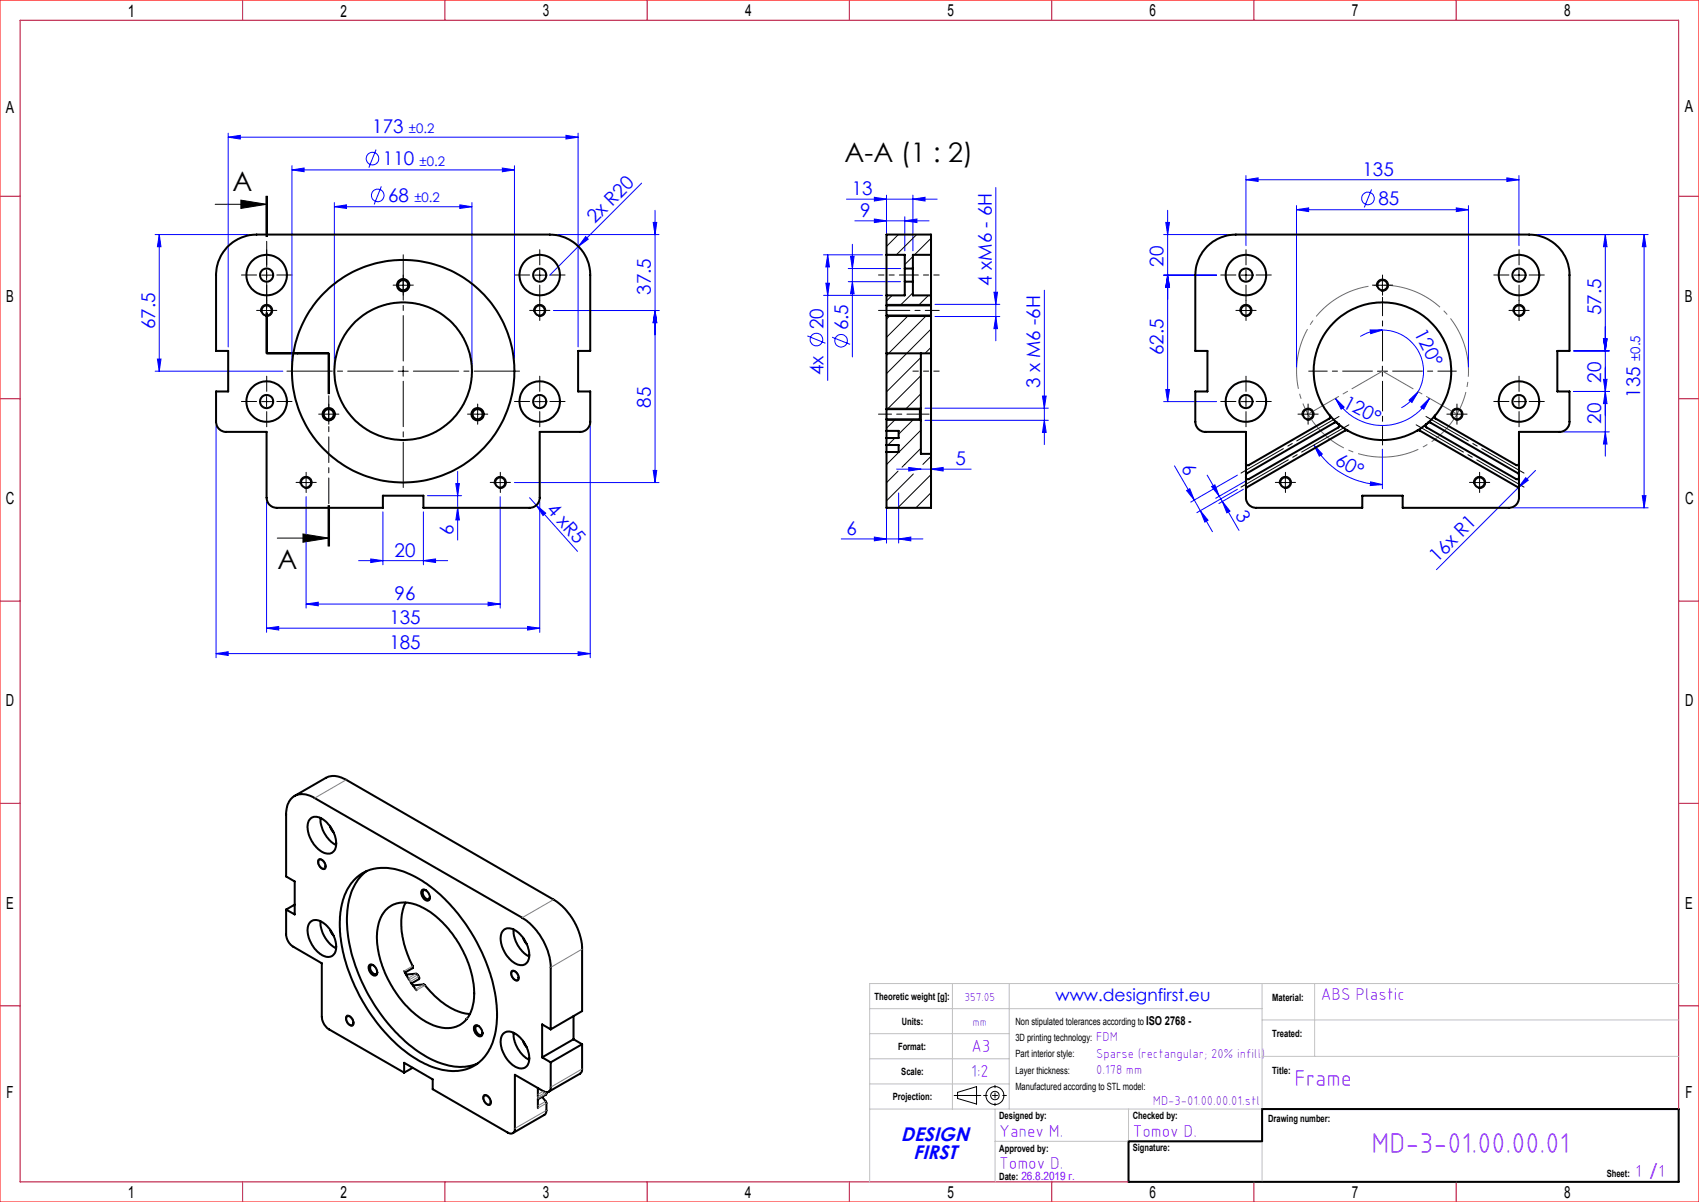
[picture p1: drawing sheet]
<svg xmlns="http://www.w3.org/2000/svg" width="420mm" height="297mm" viewBox="0 0 420 297" stroke-linecap="round" stroke-linejoin="round" font-family="sans-serif">
<g fill="none" stroke="#00f" stroke-width=".25">
<path d="M56.4 33.9l3-.5v1zM56.4 32.9v52.8M56.4 33.9h86.5M93 37l-1.8 4.4M139.9 33.4l3 .5-3 .5zM142.9 32.9v52.8M38.3 58h24.1M39.4 58v33.7M39.4 58l.4 3h-.9zM72.2 42l3-.5v.9zM72.2 41v49.7M72.2 42h55"/>
<path d="M82.7 51.1l3-.5v.9zM82.7 50.1v40.6M82.7 51.1h34M94.3 46.1l-1.8 4.4M113.7 50.6l3 .5-3 .4zM116.7 50.1v40.6M124.2 41.5l3 .5-3 .4zM127.2 41v49.7M136.9 58h26M144.8 58.5l.6 .6-2.4 1.8zM158.6 45.3l-15.6 15.6M161.5 55h.8l-.4 3z"/>
<path d="M161.9 52v67.2M209.3 49.2h22.4M211.3 54.6h18.4M216.1 48.8l3 .4-3 .5zM216.1 54.1l3 .5-3 .4zM219.1 48.2v13.8M223.7 54.6l3-.5v.9zM223.7 53.5v8.5M225.7 49.2l3-.4v.9zM225.7 48.2v13.8M246.2 46.4v37.8M287.7 58h16.8"/>
<path d="M288.2 55h.9l-.5 3zM288.6 52v47.2M308 44.4l3-.4v.8zM308 43.4v17.3M308 44.4h67.5M320.5 51.8l3-.4v.9zM320.5 50.8v39.9M320.5 51.8h42.5M339.1 46.8l-1.8 4.5M360 51.4l3 .4-3 .5zM363 50.8v39.9M372.5 44l3 .4-3 .4z"/>
<path d="M375.5 43.4v17.3M379 58h28.4M396.8 58l.5 3h-.9zM396.8 58v54.7M406.4 58l.5 3h-.9zM406.4 58v67.5M136.9 76.7h26M143 60.9l-7.1 7.1M161.9 76.7l.4 3h-.8zM203.6 63h14.6M203.6 73h14.6M204.2 70h.8l-.4 3z"/>
<path d="M204.6 63l.4 3h-.8zM204.6 63v31M209.7 66.4h12.9M209.7 69.6h12.9M210.3 63.4h.8l-.4 3zM210.7 60.4v27.8M210.7 69.6l.4 3h-.8zM231.1 75.2h16.1M231.1 78.2h16.1M245.7 72.2h.9l-.4 3zM246.2 78.2l.4 3h-.9zM258.2 71.7v38.2"/>
<path d="M287.7 68h13M288.6 68l.5 3h-.9zM38.3 91.7h31.6M38.9 88.7h.9l-.4 3zM199.6 83l4.4 1.8M205.7 83.3l4.4 1.8M257.7 97.9h.9l-.4 3zM287.7 99.2h13M288.2 96.2h.9l-.5 3zM330.1 98.4l2.2 2.2-.8 .5zM330.1 98.4a13.4 13.4 0 0 0 23.3 0M338.7 81.5l3 .1-2.9 .8z"/>
<path d="M341.7 81.6a10.1 10.1 0 0 1 8.9 15.2M341.7 81.6h-.9a11.2 11.2 0 0 0-4.5 1.5M348.3 98.9l2.3-2.1-1.6 2.6zM350.6 96.8l-.3 .4a10.3 10.3 0 0 1-3.9 3.5M389 86.7h8.8M389 96.7h8.8M396.4 83.7h.9l-.5 3zM396.4 93.7h.9l-.5 3zM396.8 96.7l.5 3h-.9zM53.4 105.2v57.3M112.7 119.5h.9l-.5 3zM113.1 116.5v17"/>
<path d="M127.2 119.2h35.7M145.9 105.2v57.3M161.5 116.2h.8l-.4 3zM219.1 112.7v21.5M221.7 115.9h18.4M224.6 115.5l3 .4-3 .5zM228.7 100.9h30.5M228.7 103.9h30.5M230.2 115.9l3-.4v.9zM258.2 103.9l.4 3h-.9zM290.3 115.1l4.9 8.5M298.4 117.4l3 5.2"/>
<path d="M305.9 117.4l-11.5 6.7M307.9 118.9l-7.4 4.2M324.8 110l2.1 2.2-.8 .5zM324.8 110a19.5 19.5 0 0 0 16.9 9.7M338.8 119.1l2.9 .6-3 .3zM341.7 111v9.8M351.2 100.6l2.2-2.2-1.4 2.7zM377.2 118l.6 .7-2.4 1.8zM379.6 116.2l-24.5 24.6M386.5 106.7h11.3M396.8 106.7l.5 3h-.9zM65.9 124v32.2"/>
<path d="M75.7 122.7v27.5M88.7 138.5h22M91.7 138.1l3 .4-3 .5zM94.7 126.5v13.1M104.7 138.5l3-.4v.9zM104.7 126.5v13.1M105.7 122.5h8.4M113.1 125.5l.5 3h-.9zM123.6 122.7v27.5M130.9 123l1.7 1.8M132.6 124.8l2.3 2-.7 .6zM132.6 124.8l10.2 11.4"/>
<path d="M133.4 124v32.2M208 133.2h20.1M216.1 132.7l3 .5-3 .4zM222.1 133.2l3-.5v.9zM222.1 121.8v12.4M293.3 121.2l.8-.4 1.1 2.8zM295.2 123.6l1.5 2.6M296.7 126.2l3 5.2M296.7 126.2l1.9 2.3-.7 .5zM299.5 120.2l.8-.4 1.1 2.8zM301.4 122.6l.8 1.3M302.2 123.9l4.1 7.2"/>
<path d="M302.2 123.9l1.9 2.4-.8 .4zM305.9 120.9l-10 5.8M307.4 120.9l-6.1 3.5M374 125.5h33.4M406 122.5h.9l-.5 3zM65.9 155.2l3-.4v.9zM65.9 155.2h67.5M75.7 149.3l3-.5v.9zM75.7 149.3h47.9M120.7 148.8l2.9 .5-2.9 .4zM130.4 154.8l3 .4-3 .5zM53.4 161.5l3-.5v1z"/>
<path d="M53.4 161.5h92.5M142.9 161l3 .5-3 .5z"/>
<circle cx="92.1" cy="39.2" r="1.55"/>
<circle cx="93.4" cy="48.3" r="1.55"/>
<circle cx="338.2" cy="49" r="1.55"/>
<circle cx="201.8" cy="83.9" r="1.55"/>
<circle cx="207.9" cy="84.2" r="1.55"/>
</g>
<g fill="none" stroke="#000" stroke-width=".25">
<path d="M53.2 50.5h12.7M59.5 49.5l6.4 1-6.4 1zM65.8 48.5v10M65.9 48.5v10M66.1 48.5v10M64.5 77.1a1.51 1.51 0 0 1 1.3-1.9 1.51 1.51 0 0 1 1.6 1.6 1.51 1.51 0 0 1-1.9 1.4M64.7 68h2.5M64.7 76.7h2.5M65.8 77.3v10M65.9 66.7v2.5M65.9 75.5v2.5M65.9 77.3v10h15.4v10"/>
<path d="M66.1 77.3v10zM98.2 70.9a1.5 1.5 0 0 1 1.3-1.9 1.5 1.5 0 0 1 1.7 1.6 1.5 1.5 0 0 1-1.9 1.3M98.4 70.5h2.5M99.7 69.2v2.5M132 77.1a1.5 1.5 0 0 1 1.3-1.9 1.5 1.5 0 0 1 1.6 1.7 1.5 1.5 0 0 1-1.9 1.3M132.2 68h2.5M132.2 76.7h2.5M133.4 66.7v2.5M133.4 75.5v2.5M230.2 75.2h-11.1v3h11.1M306.6 77.1a1.5 1.5 0 0 1 1.3-1.9 1.5 1.5 0 0 1 1.6 1.7 1.5 1.5 0 0 1-1.9 1.3M306.7 68h2.5"/>
<path d="M306.7 76.7h2.5M308 66.7v2.5M308 75.5v2.5M340.3 70.9a1.51 1.51 0 0 1 1.3-1.9 1.51 1.51 0 0 1 1.6 1.6 1.51 1.51 0 0 1-1.9 1.3M340.5 70.5h2.5M341.7 69.2v2.5M374.1 77.1a1.5 1.5 0 0 1 1.3-1.9 1.5 1.5 0 0 1 1.6 1.7 1.5 1.5 0 0 1-1.9 1.3M374.3 68h2.4M374.3 76.7h2.4M375.5 66.7v2.5M375.5 75.5v2.5M64.7 99.2h2.5"/>
<path d="M65.9 98v2.5M65.9 87.5h15.4M65.9 87.1h15.4M81.1 87.3v10M81.5 87.3v10M98.4 91.7h2.5M99.7 90.5v2.5M132.2 99.2h2.5M133.4 98v2.5M306.7 99.2h2.5M308 98v2.5M340.5 91.7h2.5"/>
<path d="M341.7 90.5v2.5M374.3 99.2h2.4M375.5 98v2.5M74.2 119.6a1.5 1.5 0 0 1 1.3-1.9 1.5 1.5 0 0 1 1.7 1.7 1.5 1.5 0 0 1-1.9 1.3M74.4 119.2h2.5M75.7 118v2.5M79.8 102.7a1.51 1.51 0 0 1 1.3-1.9 1.51 1.51 0 0 1 1.7 1.7 1.51 1.51 0 0 1-1.9 1.3M80 102.3h2.5M81.2 101.1v2.5M116.6 102.7a1.5 1.5 0 0 1 1.3-1.9 1.5 1.5 0 0 1 1.7 1.7 1.5 1.5 0 0 1-1.9 1.3M116.8 102.3h2.5M118.1 101.1v2.5"/>
<path d="M122.2 119.6a1.51 1.51 0 0 1 1.3-1.9 1.51 1.51 0 0 1 1.7 1.7 1.51 1.51 0 0 1-1.9 1.3M122.4 119.2h2.5M123.6 118v2.5M219.1 100.9h8.5M219.1 103.9h8.5M316.3 119.6a1.5 1.5 0 0 1 1.3-1.9 1.5 1.5 0 0 1 1.6 1.7 1.5 1.5 0 0 1-1.8 1.3M316.5 119.2h2.5M317.7 118v2.5M321.9 102.7a1.5 1.5 0 0 1 1.3-1.9 1.5 1.5 0 0 1 1.7 1.7 1.5 1.5 0 0 1-1.9 1.3M322.1 102.3h2.5M323.4 101.1v2.5M358.7 102.7a1.5 1.5 0 0 1 1.3-1.9 1.5 1.5 0 0 1 1.6 1.7 1.5 1.5 0 0 1-1.8 1.3"/>
<path d="M358.9 102.3h2.5M360.2 101.1v2.5M364.3 119.6a1.5 1.5 0 0 1 1.3-1.9 1.5 1.5 0 0 1 1.7 1.7 1.5 1.5 0 0 1-1.9 1.3M364.5 119.2h2.5M365.8 118v2.5M68.5 133h12.7M74.9 131.9l6.3 1.1-6.3 1zM81.1 124.9v10M81.3 124.9v10M81.5 124.9v10M78.7 212.3a1.47 1.47 0 0 1 1.9 1.4 .79 .79 0 0 1-.4 1.2 .79 .79 0 0 1-1.1-.5l-.5-1.1zM104.3 220a1.07 1.07 0 0 1 1.6 .6l.3 .8a.79 .79 0 0 1-.3 1.1 .79 .79 0 0 1-1.1-.5l-.6-1.1z"/>
<path d="M91.3 238.5a1.07 1.07 0 0 1 1.6 .6l.3 .8a.79 .79 0 0 1-.4 1.1 .79 .79 0 0 1-1-.5l-.6-1.1zM126.4 239.9a1.47 1.47 0 0 1 1.9 1.4 .79 .79 0 0 1-.4 1.1 .79 .79 0 0 1-1-.5l-.6-1.1zM85.6 251a1.07 1.07 0 0 1 1.6 .7l.3 .7a.74 .74 0 0 1-.2 1 .74 .74 0 0 1-1-.1l-.5-.6-.4-.7zM117.5 253.4a1.75 1.75 0 0 1 1.4 2.6 1.75 1.75 0 0 1-1.4-2.6zM119.5 270.6a1.44 1.44 0 0 1 1.9 1.4 .79 .79 0 0 1-.3 1.1 .79 .79 0 0 1-1.1-.4l-.6-1.1zM235.9 270.7h6.6M236.7 269.9l4.7-1.4v4.3l-4.7-1.4z"/>
<circle cx="245.9" cy="270.7" r="1.04"/>
<circle cx="246" cy="270.7" r="2.22"/>
</g>
<path d="M362.1 85.5a21.2 21.2 0 0 0-35.6-8.6 21.2 21.2 0 0 0 9.6 35.3 21.2 21.2 0 0 0 26.3-25.4l-.3-1.3" fill="none" stroke="#6a6a6a" stroke-width=".25" stroke-dasharray="15.2 1.3 1.3 1.3" stroke-dashoffset="7.5" stroke-linecap="butt"/>
<g fill="none" stroke="#000" stroke-width=".25" stroke-dasharray="15.2 1.3 1.3 1.3">
<path d="M63.4 68h-3.7M64.7 76.7h-1.3M65.9 65.5v-3.8M65.9 70.5v3.7M65.9 75.5v-1.3M65.9 78v1.2M67.2 76.7h1.2M68.4 68h3.8M98.4 70.5h-1.2M99.7 69.2v-1.2M99.7 71.7v1.3M100.9 70.5h1.3"/>
<path d="M130.9 68h-3.7M132.2 76.7h-1.3M133.4 65.5v-3.8M133.4 70.5v3.7M133.4 75.5v-1.3M133.4 78v1.2M134.7 76.7h1.2M135.9 68h3.8M223.7 68h2M305.5 68h-3.7M306.8 76.7h-1.3M308 65.5v-3.8"/>
<path d="M308 70.5v3.7M308 75.5v-1.3M308 78v1.2M309.3 76.7h1.2M310.5 68h3.8M340.5 70.5h-1.2M341.8 69.2v-1.2M341.8 71.7v1.3M343 70.5h1.3M373 68h-3.7M374.3 76.7h-1.3M375.5 65.5v-3.8"/>
<path d="M375.5 70.5v3.7M375.5 75.5v-1.3M375.5 78v1.2M376.8 76.7h1.2M378 68h3.8M63.4 99.2h-3.7M65.9 96.7v-3.7M68.4 99.2h3.8M130.9 99.2h-3.7M133.4 96.7v-3.7M135.9 99.2h3.8M305.5 99.2h-3.7"/>
<path d="M308 96.7v-3.7M310.5 99.2h3.8M373 99.2h-3.7M375.5 96.7v-3.7M378 99.2h3.8M65.9 101.7v3.8M74.4 119.2h-1.2M75.7 118v-1.3M76.9 119.2h1.3M80 102.3h-1.2M81.3 101.1v-1.3M81.3 103.6v1.2"/>
<path d="M82.5 102.3h1.3M116.8 102.3h-1.2M118.1 101.1v-1.3M118.1 103.6v1.2M119.3 102.3h1.3M122.4 119.2h-1.2M123.7 118v-1.3M124.9 119.2h1.3M133.4 101.7v3.8M229.7 102.3h-2.3M308 101.7v3.8M316.5 119.2h-1.2"/>
<path d="M317.8 118v-1.3M319 119.2h1.3M322.1 102.3h-1.2M323.4 101.1v-1.3M323.4 103.6v1.2M324.6 102.3h1.3M358.9 102.3h-1.2M360.2 101.1v-1.3M360.2 103.6v1.2M361.4 102.3h1.3M364.5 119.2h-1.2M365.8 118v-1.3"/>
<path d="M367 119.2h1.3M375.5 101.7v3.8M75.7 120.5v1.2M123.7 120.5v1.2M317.8 120.5v1.2M365.8 120.5v1.2"/>
</g>
<path d="M339.3 91.7h-15.8M341.8 89.2v-15.7M341.8 94.2v15.8M344.3 91.7h15.7" fill="none" stroke="#000" stroke-width=".25" stroke-dasharray="15.2 1.3 1.3 1.3" stroke-dashoffset="7.9"/>
<path d="M97.2 91.7h-26.3M99.7 89.2v-26.2M99.7 94.2v26.3M102.2 91.7h26.2" fill="none" stroke="#000" stroke-width=".25" stroke-dasharray="15.2 1.3 1.3 1.3" stroke-dashoffset="4"/>
<path d="M65.9 48.5v38.8" fill="none" stroke="#000" stroke-width=".25" stroke-dasharray="6.3 1.3 1.3 1.3" stroke-dashoffset="-1"/>
<path d="M65.9 87.3h15.4" fill="none" stroke="#000" stroke-width=".25" stroke-dasharray="6.3 1.3 1.3 1.3" stroke-dashoffset=".6"/>
<path d="M81.3 87.3v47.6" fill="none" stroke="#000" stroke-width=".25" stroke-dasharray="6.3 1.3 1.3 1.3" stroke-dashoffset="-.3"/>
<path d="M223.7 68h-6.5M225.7 68h6.5M225.7 91.7h6.5" fill="none" stroke="#000" stroke-width=".25" stroke-dasharray="15.2 1.3 1.3 1.3" stroke-dashoffset="13.9"/>
<path d="M217.2 102.3h10.2" fill="none" stroke="#000" stroke-width=".25" stroke-dasharray="15.2 1.3 1.3 1.3" stroke-dashoffset="12"/>
<path d="M217.2 76.7h15" fill="none" stroke="#000" stroke-width=".25" stroke-dasharray="15.2 1.3 1.3 1.3" stroke-dashoffset="7.5"/>
<path d="M306.8 116.9l24.2-14M352.5 102.9l24.2 14" fill="none" stroke="#000" stroke-width=".25" stroke-dasharray="15.2 1.3 1.3 1.3" stroke-dashoffset="3.2"/>
<path d="M306.8 120.4l26.7-15.4M376.7 120.4l-26.6-15.4" fill="none" stroke="#000" stroke-width=".25" stroke-dasharray="15.2 1.3 1.3 1.3" stroke-dashoffset="1.7"/>
<path d="M246 273.2v-5" fill="none" stroke="#000" stroke-width=".25" stroke-dasharray="15.2 1.3 1.3 1.3" stroke-dashoffset="14.6"/>
<path d="M248.8 270.7h-5.7" fill="none" stroke="#000" stroke-width=".25" stroke-dasharray="15.2 1.3 1.3 1.3" stroke-dashoffset="14.3"/>
<path d="M279 282h33v-8h103v18h-136z" fill="none" stroke="#000" stroke-width=".5"/>
<path d="M0 0h420v297h-420z" fill="none" stroke="#f00" stroke-width=".25"/>
<g fill="none" stroke="#b4002d" stroke-width=".25">
<path d="M60 0v5M110 0v5M160 0v5M210 0v5M260 0v5M310 0v5M360 0v5M0 48.5h5M415 48.5h5M0 98.5h5M415 98.5h5M0 148.5h5"/>
<path d="M415 148.5h5M0 198.5h5M415 198.5h5M0 248.5h5M415 248.5h5M415 274v-269h-410v287h274M60 292v5M110 292v5M160 292v5M210 292v5M260 292v5M310 292v5"/>
<path d="M360 292v5"/>
</g>
<path d="M341.8 91.7l-18.4 10.6M360.2 102.3l-18.4-10.6" fill="none" stroke="#6a6a6a" stroke-width=".25" stroke-dasharray="15.2 1.3 1.3 1.3" stroke-dashoffset="6.5"/>
<g fill="none" stroke="#c0c0c0" stroke-width=".25">
<path d="M215 249.2h97M215 255.4h34.5M235.4 243v31M249.5 243v31M312 243v30.8M312 252h103M325 243v18M415 243h-200v49M215 274h96.7M215 267.8h34.5M215 261.6h34.5M246 274v18"/>
<path d="M279 274v7.8M312 261h103M246 282h32.7M312 282.3v9.5"/>
</g>
<path d="M59.5 49.5l6.4 1-6.4 1zM74.9 131.9l6.3 1.1-6.3 1z" fill="#000"/>
<g fill="#00f">
<path d="M377.2 118l.6 .7-2.4 1.8z"/>
<path d="M144.8 58.5l.6 .6-2.4 1.8z"/>
<path d="M132.6 124.8l2.3 2-.7 .6z"/>
<path d="M348.3 98.9l2.3-2.1-1.6 2.6zM338.7 81.5l3 .1-2.9 .8z"/>
<path d="M320.5 51.8l3-.4v.9zM360 51.4l3 .4-3 .5z"/>
<path d="M330.1 98.4l2.2 2.2-.8 .5zM351.2 100.6l2.2-2.2-1.4 2.7z"/>
<path d="M225.7 49.2l3-.4v.9zM216.1 48.8l3 .4-3 .5z"/>
<path d="M139.9 33.4l3 .5-3 .5zM56.4 33.9l3-.5v1zM120.7 148.8l2.9 .5-2.9 .4zM75.7 149.3l3-.5v.9z"/>
<path d="M65.9 155.2l3-.4v.9zM130.4 154.8l3 .4-3 .5zM53.4 161.5l3-.5v1zM142.9 161l3 .5-3 .5zM91.7 138.1l3 .4-3 .5zM104.7 138.5l3-.4v.9zM82.7 51.1l3-.5v.9zM113.7 50.6l3 .5-3 .4zM72.2 42l3-.5v.9zM124.2 41.5l3 .5-3 .4zM308 44.4l3-.4v.8zM372.5 44l3 .4-3 .4z"/>
<path d="M113.1 125.5l.5 3h-.9zM112.7 119.5h.9l-.5 3z"/>
<path d="M39.4 58l.4 3h-.9zM38.9 88.7h.9l-.4 3zM161.5 55h.8l-.4 3zM161.9 76.7l.4 3h-.8zM161.9 76.7l.4 3h-.8zM161.5 116.2h.8l-.4 3zM245.7 72.2h.9l-.4 3zM246.2 78.2l.4 3h-.9zM257.7 97.9h.9l-.4 3zM258.2 103.9l.4 3h-.9zM204.6 63l.4 3h-.8zM204.2 70h.8l-.4 3zM210.3 63.4h.8l-.4 3zM210.7 69.6l.4 3h-.8zM406.4 58l.5 3h-.9zM406 122.5h.9l-.5 3zM396.8 58l.5 3h-.9zM396.4 83.7h.9l-.5 3zM396.4 83.7h.9l-.5 3zM396.8 96.7l.5 3h-.9zM396.4 93.7h.9l-.5 3zM396.8 106.7l.5 3h-.9zM288.2 55h.9l-.5 3zM288.6 68l.5 3h-.9zM288.6 68l.5 3h-.9zM288.2 96.2h.9l-.5 3z"/>
<path d="M293.3 121.2l.8-.4 1.1 2.8zM296.7 126.2l1.9 2.3-.7 .5zM299.5 120.2l.8-.4 1.1 2.8zM302.2 123.9l1.9 2.4-.8 .4z"/>
<path d="M324.8 110l2.1 2.2-.8 .5zM338.8 119.1l2.9 .6-3 .3z"/>
<path d="M216.1 132.7l3 .5-3 .4zM222.1 133.2l3-.5v.9z"/>
<path d="M216.1 54.1l3 .5-3 .4zM223.7 54.6l3-.5v.9zM224.6 115.5l3 .4-3 .5zM230.2 115.9l3-.4v.9z"/>
</g>
<g fill="none" stroke="#000" stroke-width=".5">
<path d="M56.1 61.1a10.3 10.3 0 0 1 7.3-3.1h72.5a10 10 0 0 1 10 10v18.7h-3v10h3v7.5a2.47 2.47 0 0 1-2.5 2.5h-10v16.3a2.52 2.52 0 0 1-2.5 2.5h-26.2v-3h-10v3h-26.3a2.52 2.52 0 0 1-2.5-2.5v-16.3h-10a2.52 2.52 0 0 1-2.5-2.5v-7.5h3v-10h-3v-18.7a10.3 10.3 0 0 1 2.7-6.9zM219.1 63v10M219.1 75.5v2.5M219.1 63v-5h11.1v5M219.1 63h4.6v3.4M219.1 73v2.5M219.1 78v23.1M219.1 78h11.1M219.1 75.5h11.1M223.7 66.4v3.2M223.7 69.6v3.4h-4.6M223.7 66.4h2"/>
<path d="M223.7 69.6h2M225.7 66.4v3.2M225.7 69.6v3.4h4.5M230.2 75.5v2.5M230.2 63v10M230.2 63h-4.5v3.4M230.2 73v2.5M230.2 78v9.3M298.4 60.9a10.3 10.3 0 0 1 7.1-2.9h72.5a10 10 0 0 1 10 10v18.7h-3v10h3v7.5a2.47 2.47 0 0 1-2.5 2.5h-10v16.3a2.52 2.52 0 0 1-2.5 2.5h-26.3v-3h-9.9v3h-26.3a2.47 2.47 0 0 1-2.5-2.5v-16.3h-10a2.52 2.52 0 0 1-2.5-2.5v-7.5h3v-10h-3v-18.7a10.2 10.2 0 0 1 2.9-7.1zM219.1 87.3h11.1M227.6 87.3v13.5M230.2 87.3v24.8"/>
<path d="M219.1 101.1v2.5M219.1 103.6v21.9h11.1v-13.4M219.1 110h3v1.7h-3M219.1 106.5h3v1.7h-3M219.1 103.6h8.3M219.1 101.1h8.3M227.4 101.1v2.5M227.4 103.6l.2 .3M227.6 100.8v3.1M227.6 103.9v8.2h2.6M227.6 100.8l-.2 .3M328.8 102.7l.1 .4-.2 .3-19.9 11.5h-.6l-.2-.4"/>
<path d="M328.8 102.7a17 17 0 0 1 1.3-23.3 17 17 0 0 1 23.3 0 17 17 0 0 1 1.4 23.3M328.8 102.7l1.7 1.8M330.5 104.5l-.6-.1-21.7 12.6-.2 .4M330.5 104.5l.4 .3M330.9 104.8l.2 .4-.2 .4-22.1 12.8h-.6l-.2-.5M330.9 104.8l2.2 1.6M333.1 106.4h-.5l-24.4 14-.2 .4M333.1 106.4a17 17 0 0 0 17.3 0M350.4 106.4l.5-.1 24.4 14.1 .2 .4M352.6 104.8l-.2 .3 .2 .5 22.2 12.8h.5l.2-.5M352.6 104.8l-2.2 1.6M353 104.5l.6-.1 21.7 12.6 .2 .4"/>
<path d="M353 104.5l-.4 .3M354.8 102.7l-.2 .3 .2 .4 20 11.5h.5l.2-.4M354.8 102.7l-1.8 1.8M72.8 196.7l7.8-4.5a5 5 0 0 1 5 .5l51.2 29.6a15.5 15.5 0 0 1 7.1 12.2v15.3l-7.8 4.5M76.6 202.5a2.53 2.53 0 0 1 3.6 .2 6.8 6.8 0 0 1 2.6 7.2 2.27 2.27 0 0 1-3.6 .4 7.2 7.2 0 0 1-2.9-7.4zM78.8 212.6a1.07 1.07 0 0 1 1.6 .9 .68 .68 0 0 1 .1 .8 .68 .68 0 0 1-.7 .3h-.1a1.77 1.77 0 0 1-.9-2zM79.2 202.1a7.6 7.6 0 0 0 3.9 6.7M81.6 204.3l.8 1.3M87.4 217.6a10.6 10.6 0 0 1 11.5-2.5 32.2 32.2 0 0 1 15.5 12.3 41.5 41.5 0 0 1 8.5 24 14.4 14.4 0 0 1-4.4 11 11.1 11.1 0 0 1-11 1.4 32.9 32.9 0 0 1-15.5-12.7 40.3 40.3 0 0 1-8-24.5 14.8 14.8 0 0 1 3.4-9zM90.6 215.3a13.8 13.8 0 0 0-4.8 10.8 41.3 41.3 0 0 0 9.2 25.7 31.4 31.4 0 0 0 14.7 11.2 11.7 11.7 0 0 0 8.3-.2M104.3 220a1.29 1.29 0 0 1 1.8 1 .92 .92 0 0 1-.5 1.5 2.02 2.02 0 0 1-1.3-2.5zM105.3 220a.66 .66 0 0 0-.8 .2 .66 .66 0 0 0 .1 .9 1.05 1.05 0 0 0 1.6 .9l.1-.3"/>
<path d="M70.7 224.8l2.1 1.2v-8.2l-2.1-1.2v-15.3a4.4 4.4 0 0 1 3.4-5.1 6 6 0 0 1 3.7 1l51.3 29.6a15.8 15.8 0 0 1 7 12.2v15.3M70.7 224.8v6.1a3.7 3.7 0 0 0 1.8 3l7.1 4.1v13.3a4 4 0 0 0 1.8 3l18.5 10.7M72.8 223.5l-2.1 1.3M76.6 228a2.5 2.5 0 0 1 3.6 .3 6.8 6.8 0 0 1 2.6 7.1 2.27 2.27 0 0 1-3.6 .4 7.1 7.1 0 0 1-2.9-7.3zM79.2 227.6a7.6 7.6 0 0 0 3.9 6.7M81.6 229.8l.8 1.3M91.4 238.4a1.71 1.71 0 0 1 1.8 2 .78 .78 0 0 1-.7 .7 .78 .78 0 0 1-.8-.5 1.77 1.77 0 0 1-.3-2.2zM92.3 238.5a.63 .63 0 0 0-.8 .2 .63 .63 0 0 0 0 .8 1.19 1.19 0 0 0 1.6 1.1l.1-.4M95.3 224.9a7.1 7.1 0 0 1 8.3-1.1 25.3 25.3 0 0 1 12.6 15.4 14.9 14.9 0 0 1-.3 11.8 6.6 6.6 0 0 1-8.5 2.4 23.8 23.8 0 0 1-11.9-12.4 19.5 19.5 0 0 1-1.7-13.4l.7-1.6zM99.9 239.9l1.2 2.2M100.3 223a16.3 16.3 0 0 0 .3 12.5l1.5 3.6-2 1.2M124.5 229.8a2.98 2.98 0 0 1 3.9 .9 6.7 6.7 0 0 1 2.1 6.8 2.27 2.27 0 0 1-3.5 .3 7.2 7.2 0 0 1-3-7.3z"/>
<path d="M127 229.7a7.6 7.6 0 0 0 3.8 6.7M129.4 231.8l.8 1.4M85.8 251.2a1.39 1.39 0 0 1 1.5 1.6 .72 .72 0 0 1-.7 .5 .72 .72 0 0 1-.7-.6 1.31 1.31 0 0 1-.1-1.5zM100.4 240.8l2.5-.2 .6 .7 .1 .6-1.9 1.1M101.4 242.5l1.6 2.2M102.1 243.5l2.6-.3 .4 .2a17.1 17.1 0 0 0 10.8 7.1h.3M115.2 251.7h.2M117.3 253.5a1.25 1.25 0 0 1 1.8 1 .94 .94 0 0 1-.5 1.6 2.06 2.06 0 0 1-1.3-2.6zM118.3 253.5a.64 .64 0 0 0-.8 .3 .64 .64 0 0 0 .1 .8 1.06 1.06 0 0 0 1.6 .9l.1-.3M124.3 255.5a2.5 2.5 0 0 1 3.7 .3 6.8 6.8 0 0 1 2.5 7.2 2.27 2.27 0 0 1-3.5 .3 7.1 7.1 0 0 1-3-7.3zM126.6 240a1.43 1.43 0 0 1 1.5 1.9 .68 .68 0 0 1-.7 .3 .68 .68 0 0 1-.5-.5 1.36 1.36 0 0 1-.3-1.7zM127 255.2a7.6 7.6 0 0 0 3.8 6.7"/>
<path d="M129.4 257.3l.8 1.4M136.1 254.3l-2.1-1.2v8.2M141.8 256.8l-7.8 4.5M141.8 251.1v5.7M141.8 256.8l2.1 1.2M143.9 258v6.4l-.2 .6-8.1 4.8M143.9 258l-7.8 4.5M102 263.8l-2.1 1.2M119.7 270.8a1.43 1.43 0 0 1 1.4 2 1.43 1.43 0 0 1-1.4-2zM133 268.8v2.2M133 271.5v2.3M134 271l1.1 1.5v2l-.3 .8-8 4.7"/>
<path d="M134 261.3l2.1 1.2M135.1 269.9l-.1 .6-2 1.1M136.1 262.5v6.1a1.08 1.08 0 0 1-.5 1.2 1.08 1.08 0 0 1-1.2-.1l-7.1-4.1v13.2a1.07 1.07 0 0 1-.5 1.2 1.07 1.07 0 0 1-1.3-.1l-18.5-10.8v-2.4l-7.1-4.1v2.4"/>
<circle cx="65.9" cy="68" r="1.63"/>
<circle cx="65.9" cy="68" r="5"/>
<circle cx="65.9" cy="76.7" r="1.25"/>
<circle cx="99.7" cy="70.5" r="1.51"/>
<circle cx="99.7" cy="70.5" r="1.26"/>
<circle cx="133.4" cy="76.7" r="1.25"/>
<circle cx="133.4" cy="68" r="1.63"/>
<circle cx="133.4" cy="68" r="5"/>
<circle cx="308" cy="68" r="5"/>
<circle cx="308" cy="76.7" r="1.25"/>
<circle cx="308" cy="68" r="1.63"/>
<circle cx="341.7" cy="70.5" r="1.24"/>
<circle cx="375.5" cy="68" r="1.63"/>
<circle cx="375.5" cy="68" r="5"/>
<circle cx="375.5" cy="76.7" r="1.25"/>
<circle cx="65.9" cy="99.2" r="1.63"/>
<circle cx="65.9" cy="99.2" r="5"/>
<circle cx="99.7" cy="91.7" r="17"/>
<circle cx="99.7" cy="91.7" r="27.5"/>
<circle cx="133.4" cy="99.2" r="1.63"/>
<circle cx="133.4" cy="99.2" r="5"/>
<circle cx="308" cy="99.2" r="5"/>
<circle cx="308" cy="99.2" r="1.63"/>
<circle cx="375.5" cy="99.2" r="1.63"/>
<circle cx="375.5" cy="99.2" r="5"/>
<circle cx="75.7" cy="119.2" r="1.24"/>
<circle cx="81.3" cy="102.3" r="1.51"/>
<circle cx="81.3" cy="102.4" r="1.24"/>
<circle cx="118.1" cy="102.4" r="1.24"/>
<circle cx="118.1" cy="102.3" r="1.52"/>
<circle cx="123.7" cy="119.2" r="1.24"/>
<circle cx="317.8" cy="119.2" r="1.24"/>
<circle cx="323.3" cy="102.4" r="1.24"/>
<circle cx="360.2" cy="102.4" r="1.24"/>
<circle cx="365.7" cy="119.2" r="1.24"/>
</g>
<g fill="none" stroke="#000" stroke-width=".25">
<path d="M222.1 58l-3 2.9M226.6 58l-5 5M230.2 58.9l-4.1 4.1M220 78l-.9 .8M220.6 73l-1.5 1.4M223.9 69.6l-.2 .3M224.5 78l-5.4 5.4M225.7 72.4l-3.2 3.1M225.7 63.4l-2 2M229 78l-9.9 9.8M229.5 73l-2.5 2.5M227.6 88.3l-8.5 8.5"/>
<path d="M227.6 92.8l-8.2 8.3M227.6 97.3l-3.7 3.8M230.2 81.3l-11.1 11M230.2 85.8l-1.5 1.5M221.2 108.2l-1.7 1.8M221.4 103.6l-2.3 2.2M222 116.4l-2.9 2.9M225.8 117.1l-6.7 6.7M225.8 103.6l-3.7 3.7M227.6 106.3l-8.5 8.5M227.6 110.8l-4.6 4.6M230.2 112.7l-2.1 2.1"/>
<path d="M230.2 117.3l-8.3 8.2M230.2 121.7l-3.8 3.8"/>
</g>
<g fill="none" stroke="#808080" stroke-width=".25">
<path d="M85.6 192.7l-7.8 4.5M102 238.7l-2.1 1.2M136.8 222.3l-7.7 4.5M143.9 234.5l-7.8 4.5M102.8 240.6l-1.9 1.1M103.3 240.9l-2.2 1.2M103.5 241.3l-2.1 1.2M104.7 243.2l-2 1.2M105.1 243.4l-2.1 1.3M115.5 251.6l-.3 .1M134.3 269.6l-1.3 .8M134.9 269.9l-1.9 1.1"/>
<path d="M134.9 272.1l-1.9 1.2M135.1 274.4l-7.8 4.4M135.1 270.2l-2.1 1.3M135.1 272.6l-2.1 1.2M143.9 264.1l-7.8 4.5"/>
</g>
<text font-size="7.1" fill="#8000ff" x="339" y="284.9">MD-3-01.00.00.01</text>
<g font-size="6.7">
<text x="208.8" y="40">A-A (1 : 2)</text>
<text x="57.5" y="47.3">A</text>
<text x="68.6" y="140.5">A</text>
</g>
<text font-size="5.6" fill="#8000ff" x="320" y="268.2">Frame</text>
<g font-size="4.8" fill="#00f">
<text x="222.7" y="281.9">DESIGN</text>
<text x="225.8" y="286.5">FIRST</text>
</g>
<g font-size="4.7" fill="#00f">
<text x="92" y="32.9">173</text>
<text x="94.7" y="40.9">110</text>
<text x="336.8" y="43.4">135</text>
<text x="96" y="50">68</text>
<text x="210.6" y="48.2">13</text>
<text x="212.6" y="53.5">9</text>
<text x="340.7" y="50.7">85</text>
<text x="147" y="55.4" transform="rotate(-45 147 55.4)">2x R20</text>
<text x="287.6" y="65.9" transform="rotate(-90 287.6 65.9)">20</text>
<text x="245.2" y="70.5" transform="rotate(-90 245.2 70.5)">4 xM6 - 6H</text>
<text x="160.9" y="72.9" transform="rotate(-90 160.9 72.9)">37.5</text>
<text x="395.8" y="77.9" transform="rotate(-90 395.8 77.9)">57.5</text>
<text x="38.4" y="81.4" transform="rotate(-90 38.4 81.4)">67.5</text>
<text x="203.6" y="81.3" transform="rotate(-90 203.6 81.3)">20</text>
<text x="209.6" y="81.6" transform="rotate(-90 209.6 81.6)">6.5</text>
<text x="349.5" y="82.3" transform="rotate(63 349.5 82.3)">120°</text>
<text x="287.6" y="87.8" transform="rotate(-90 287.6 87.8)">62.5</text>
<text x="203.6" y="92.7" transform="rotate(-90 203.6 92.7)">4x</text>
<text x="257.2" y="95.9" transform="rotate(-90 257.2 95.9)">3 x M6 -6H</text>
<text x="395.8" y="94.6" transform="rotate(-90 395.8 94.6)">20</text>
<text x="160.9" y="100.7" transform="rotate(-90 160.9 100.7)">85</text>
<text x="331.7" y="100.4" transform="rotate(28 331.7 100.4)">120°</text>
<text x="405.4" y="98.3" transform="rotate(-90 405.4 98.3)">135</text>
<text x="395.8" y="104.7" transform="rotate(-90 395.8 104.7)">20</text>
<text x="236.2" y="114.9">5</text>
<text x="291.9" y="115.7" transform="rotate(60 291.9 115.7)">6</text>
<text x="329.8" y="114.8" transform="rotate(29 329.8 114.8)">60°</text>
<text x="134.9" y="126" transform="rotate(48 134.9 126)">4 xR5</text>
<text x="305.2" y="127.2" transform="rotate(60 305.2 127.2)">3</text>
<text x="97.6" y="137.5">20</text>
<text x="112.1" y="132.2" transform="rotate(-90 112.1 132.2)">6</text>
<text x="209.3" y="132.1">6</text>
<text x="355.3" y="139.1" transform="rotate(-45 355.3 139.1)">16x R1</text>
<text x="97.6" y="148.2">96</text>
<text x="96.3" y="154.2">135</text>
<text x="96.3" y="160.5">185</text>
</g>
<g font-size="4.3" fill="#8000ff">
<text x="240.2" y="260.1">A3</text>
<text x="240.1" y="266.2">1:2</text>
<text x="247" y="281">Yanev M.</text>
<text x="280" y="281">Tomov D.</text>
<text x="247" y="288.8">Tomov D.</text>
<text x="404.3" y="290.8">1 /1</text>
</g>
<text font-size="4.2" x="31.6" y="4.2">1</text>
<text font-size="4.2" fill="#00f" x="260.9" y="247.2">www.designfirst.eu</text>
<text font-size="4.2" fill="#8000ff" x="326.5" y="247.2">ABS Plastic</text>
<g font-size="4.1">
<text x="84.2" y="4.1">2</text>
<text x="134.2" y="4">3</text>
<text x="184.2" y="4">4</text>
<text x="234.2" y="4">5</text>
<text x="284.2" y="4">6</text>
<text x="334.2" y="4.1">7</text>
<text x="386.7" y="4">8</text>
<text x="1.5" y="27.9">A</text>
<text x="416.5" y="27.8">A</text>
<text x="1.5" y="74.5">B</text>
<text x="416.5" y="74.5">B</text>
<text x="1.4" y="124.5">C</text>
<text x="416.5" y="124.5">C</text>
<text x="1.5" y="174.5">D</text>
<text x="416.6" y="174.5">D</text>
<text x="1.6" y="224.5">E</text>
<text x="416.6" y="224.5">E</text>
<text x="1.6" y="271.3">F</text>
<text x="416.7" y="271.3">F</text>
<text x="31.6" y="296">1</text>
<text x="84.2" y="296">2</text>
<text x="134.2" y="296">3</text>
<text x="184.2" y="296">4</text>
<text x="234.2" y="296">5</text>
<text x="284.2" y="296">6</text>
<text x="334.2" y="296">7</text>
<text x="386.7" y="296">8</text>
</g>
<g font-size="3.3" fill="#00f">
<text x="101.1" y="32.9">±0.2</text>
<text x="103.7" y="40.9">±0.2</text>
<text x="102.4" y="50">±0.2</text>
<text x="405.5" y="89.2" transform="rotate(-90 405.5 89.2)">±0.5</text>
</g>
<g font-size="3.2" fill="#8000ff">
<text x="271" y="257.2">FDM</text>
<text x="271" y="261.3">Sparse (rectangular; 20% infill)</text>
<text x="271" y="265.3">0.178 mm</text>
<text x="285" y="273">MD-3-01.00.00.01.stl</text>
</g>
<text font-size="3" x="283.3" y="253.2">ISO 2768 -</text>
<g font-size="2.9" fill="#8000ff">
<text x="238.4" y="247.2">357.05</text>
<text x="240.4" y="253.4">mm</text>
<text x="252.5" y="291.6">26.8.2019 г.</text>
</g>
<g font-size="2.5">
<text x="216.2" y="247">Theoretic weight [g]:</text>
<text x="314.5" y="247.3">Material:</text>
<text x="222.9" y="253.4">Units:</text>
<text x="251" y="257.2">3D printing technology:</text>
<text x="251" y="253.2">Non stipulated tolerances according to</text>
<text x="314.5" y="256.3">Treated:</text>
<text x="222" y="259.3">Format:</text>
<text x="251" y="261.2">Part interior style:</text>
<text x="222.8" y="265.7">Scale:</text>
<text x="251" y="269.3">Manufactured according to STL model:</text>
<text x="251" y="265.3">Layer thickness:</text>
<text x="314.5" y="265.3">Title:</text>
<text x="220.7" y="271.7">Projection:</text>
<text x="247" y="276.6">Designed by:</text>
<text x="280" y="276.6">Checked by:</text>
<text x="313.5" y="277.3">Drawing number:</text>
<text x="247" y="284.6">Approved by:</text>
<text x="280" y="284.5">Signature:</text>
<text x="247" y="291.6">Date:</text>
<text x="397.2" y="290.8">Sheet:</text>
</g>
</svg>
